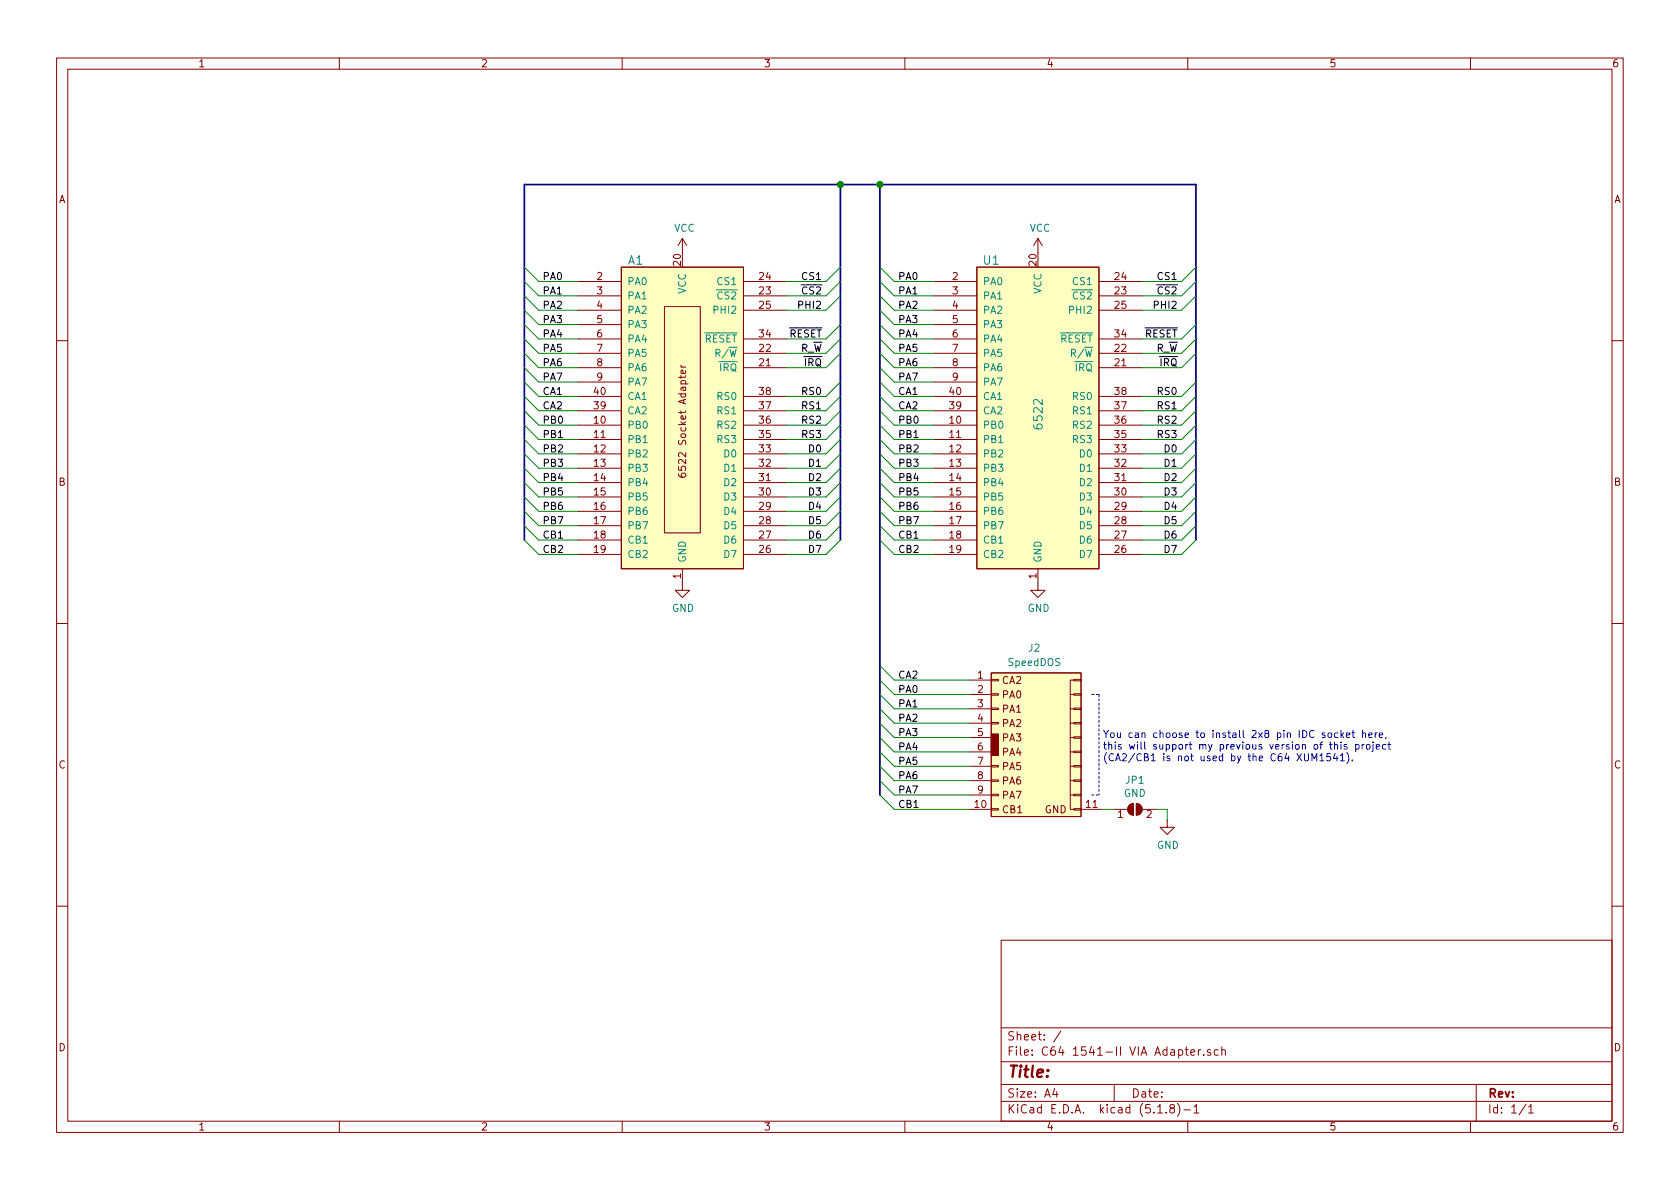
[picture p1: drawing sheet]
<svg xmlns="http://www.w3.org/2000/svg" width="297mm" height="210mm" viewBox="0 0 297 210" stroke-linecap="round" stroke-linejoin="round" font-family="sans-serif">
<g fill="none" stroke="#840000" stroke-width=".18">
<path d="M10 10.3h277v189.9h-277zM12 12.2h273v186.1h-273zM60 10.3v1.9M110 10.3v1.9M160 10.3v1.9M210 10.3v1.9M260 10.3v1.9M102.2 49.8h7.7M102.2 52.3h7.7M102.2 54.9h7.7M102.2 59.9h7.7M102.2 57.4h7.7"/>
<path d="M109.9 47.2h21.5v53.4h-21.5zM117.5 54.2h6.3v40h-6.3zM120.6 42.2l-.7 1.2M120.6 42.2v2.5M120.6 42.2l.8 1.2M131.4 49.8h7.7M131.4 52.3h7.7M131.4 54.9h7.7M131.4 59.9h7.7M165.1 49.8h7.6M165.1 52.3h7.6M165.1 54.9h7.6"/>
<path d="M165.1 59.9h7.6M165.1 57.4h7.6M172.7 47.2h21.6v53.4h-21.6zM183.5 42.2l-.7 1.2M183.5 42.2v2.5M183.5 42.2l.8 1.2M194.3 49.8h7.6M194.3 52.3h7.6M194.3 54.9h7.6M194.3 59.9h7.6M10 60.2h2M102.2 75.2h7.7"/>
<path d="M102.2 77.7h7.7M102.2 65h7.7M102.2 62.5h7.7M102.2 72.6h7.7M102.2 70.1h7.7M102.2 67.6h7.7M120.4 64.6l.2 .3M120.4 64.9h.8M121.2 65.5v.4l-.1 .2-.7-.1v-.5h.3l.1 .6M131.4 75.2h7.7M131.4 77.7h7.7M131.4 65h7.7"/>
<path d="M131.4 62.5h7.7M131.4 72.6h7.7M131.4 70.1h7.7M165.1 75.2h7.6M165.1 77.7h7.6M165.1 65h7.6M165.1 62.5h7.6M165.1 72.6h7.6M165.1 70.1h7.6M165.1 67.6h7.6M194.3 75.2h7.6M194.3 77.7h7.6"/>
<path d="M194.3 65h7.6M194.3 62.5h7.6M194.3 72.6h7.6M194.3 70.1h7.6M285 60.2h2M102.2 80.3h7.7M102.2 82.8h7.7M102.2 85.3h7.7M102.2 87.9h7.7M102.2 90.4h7.7M102.2 93h7.7M102.2 95.5h7.7"/>
<path d="M102.2 98h7.7M120 83.8v.2a.79 .79 0 0 0 1.2 .1l-.1-.4h-.5l-.2 .4 .3 .3M131.4 80.3h7.7M131.4 82.8h7.7M131.4 85.3h7.7M131.4 87.9h7.7M131.4 90.4h7.7M131.4 93h7.7M131.4 95.5h7.7M131.4 98h7.7M165.1 80.3h7.6M165.1 82.8h7.6"/>
<path d="M165.1 85.3h7.6M165.1 87.9h7.6M165.1 90.4h7.6M165.1 93h7.6M165.1 95.5h7.6M165.1 98h7.6M194.3 80.3h7.6M194.3 82.8h7.6M194.3 85.3h7.6M194.3 87.9h7.6M194.3 90.4h7.6M194.3 93h7.6"/>
<path d="M194.3 95.5h7.6M194.3 98h7.6M10 110.3h2M120.6 100.6v3.8h1.3l-1.3 1.3-1.2-1.3h1.2M131.4 100.6h.1M175.3 119h15.8v25.4h-15.8zM183.5 100.6v3.8h1.3l-1.3 1.3-1.3-1.3h1.3M194.3 100.6h.1M285 110.3h2M171.4 138h3.9M171.4 135.5h3.9M171.4 133h3.9"/>
<path d="M171.4 130.4h3.9M171.4 127.9h3.9M171.4 125.3h3.9M171.4 122.8h3.9M171.4 120.3h3.9M175.3 137.9h1.2v.3h-1.2zM175.3 135.4h1.2v.2h-1.2zM175.3 132.8h1.2v.3h-1.2zM175.3 130.3h1.2v.3h-1.2zM175.3 127.8h1.2v.2h-1.2zM175.3 125.2h1.2v.3h-1.2zM175.3 122.7h1.2v.2h-1.2z"/>
<path d="M175.3 120.1h1.2v.3h-1.2zM189.2 138h.7M189.2 135.5h.7M189.2 133h.7M189.2 130.4h.7M189.2 127.9h.7M189.2 125.3h.7M189.2 122.8h.7M189.9 137.9h1.2v.3h-1.2zM189.9 135.4h1.2v.2h-1.2zM189.9 132.8h1.2v.3h-1.2zM189.9 130.3h1.2v.3h-1.2z"/>
<path d="M189.9 127.8h1.2v.2h-1.2zM189.9 125.2h1.2v.3h-1.2zM189.9 122.7h1.2v.2h-1.2zM189.9 120.1h1.2v.3h-1.2zM189.9 120.3h-.7v22.8h.7M171.4 143.1h3.9M171.4 140.6h3.9M175.3 143h1.2v.3h-1.2zM175.3 140.5h1.2v.2h-1.2zM189.2 140.6h.7M189.9 143h1.2v.3h-1.2zM189.9 140.5h1.2v.2h-1.2z"/>
<path d="M191.1 143.1h3.8M196.8 143.1h2.6M199.6 142.5l.5-.3 .3-.1v2a1.03 1.03 0 0 1-.9-.6 1.03 1.03 0 0 1 .1-1zM200.9 142.1a1.02 1.02 0 0 1 1 1 1.02 1.02 0 0 1-1 1zM201.9 143.1h2.6M206.4 145v1.3h1.2l-1.2 1.3-1.3-1.3h1.3M10 160.2h2M177 166.3h108v32h-108zM285 160.2h2M60 198.3v1.9M110 198.3v1.9M160 198.3v1.9"/>
<path d="M177 194.8h108M177 191.8h108M177 187.8h108M177 181.8h108M186.5 192.5l-.4 1h1M186.8 193v1M187.6 182.3l-1.3 2M197 191.8v3M204.7 196.8h.8M206.2 196.7v.1M207.1 196l-.3-.3 .2-.3a.48 .48 0 0 1 .6 .1l-.1 .4a.52 .52 0 0 0-.6 .2 .52 .52 0 0 0 .1 .6l.4 .1 .2-.1 .1-.4-.3-.3M208.2 195.1a1.71 1.71 0 0 1 0 2.3"/>
<path d="M209.3 196.3h1.2M209.5 185.6h.6M209.8 185.1v1.3l.3 .2M210 198.3v1.9M210.5 186.1l.8-.1-.1-.3-.5-.1-.2 .2 .1 .7h.6M211.1 195.8l.4-.5v1.5M211.1 196.8h.9M211.9 185.6v1M212.3 185.6l-.4 .3M212.8 186.5v.1M214 185.7l-.3-.1-.2 .2v.2l.5 .2v.3h-.5M215.4 185.7l-.4-.1-.3 .3 .1 .6h.6"/>
<path d="M216 185.7l.3-.1 .3 .1 .1 .9M216 185.1v1.5M260 198.3v1.9M261 191.8v6.5M269.8 195.2l-1.2 2M270.3 195.8l.4-.5v1.5M270.3 196.8h.8"/>
</g>
<g fill="#840000" stroke="#840000" stroke-width=".18">
<path d="M199.6 142.5l.5-.3 .3-.1v2a1.03 1.03 0 0 1-.9-.6 1.03 1.03 0 0 1 .1-1z"/>
<path d="M200.9 142.1a1.02 1.02 0 0 1 1 1 1.02 1.02 0 0 1-1 1z"/>
<path d="M175.3 129.8h1.2v3.8h-1.2z"/>
</g>
<g fill="#ffffc2" stroke="#ffffc2" stroke-width=".18">
<path d="M175.3 119h15.8v25.4h-15.8z"/>
<path d="M172.7 47.2h21.6v53.4h-21.6z"/>
<path d="M109.9 47.2h21.5v53.4h-21.5z"/>
</g>
<path d="M193 122.8h1.3M194.3 122.8v17.8M193 140.6h1.3" fill="none" stroke="#0000c2" stroke-width=".18" stroke-dasharray=".4 .4"/>
<path d="M148.6 32.6v62.9M155.6 32.6v108M92.7 95.5v-62.9h118.8v62.9" fill="none" stroke="#000084" stroke-width=".3"/>
<g fill="none" stroke="#008400" stroke-width=".18">
<path d="M92.7 59.9l2.5 2.6h7M92.7 57.4l2.5 2.5h7M92.7 54.9l2.5 2.5h7M92.7 52.3l2.5 2.6h7M92.7 49.8l2.5 2.5h7M92.7 47.2l2.5 2.6h7M148.6 59.9l-2.6 2.6h-6.9M148.6 57.4l-2.6 2.5h-6.9M148.6 52.3l-2.6 2.6h-6.9M148.6 49.8l-2.6 2.5h-6.9M148.6 47.2l-2.6 2.6h-6.9M155.6 59.9l2.5 2.6h7"/>
<path d="M155.6 57.4l2.5 2.5h7M155.6 54.9l2.5 2.5h7M155.6 52.3l2.5 2.6h7M155.6 49.8l2.5 2.5h7M155.6 47.2l2.5 2.6h7M211.5 59.9l-2.6 2.6h-7M211.5 57.4l-2.6 2.5h-7M211.5 52.3l-2.6 2.6h-7M211.5 49.8l-2.6 2.5h-7M211.5 47.2l-2.6 2.6h-7M92.7 67.6l2.5 2.5h7M92.7 77.7l2.5 2.6h7"/>
<path d="M92.7 75.2l2.5 2.5h7M92.7 72.6l2.5 2.6h7M92.7 65l2.5 2.6h7M92.7 62.5l2.5 2.5h7M92.7 70.1l2.5 2.5h7M148.6 67.6l-2.6 2.5h-6.9M148.6 77.7l-2.6 2.6h-6.9M148.6 75.2l-2.6 2.5h-6.9M148.6 72.6l-2.6 2.6h-6.9M148.6 62.5l-2.6 2.5h-6.9M148.6 70.1l-2.6 2.5h-6.9M155.6 67.6l2.5 2.5h7"/>
<path d="M155.6 77.7l2.5 2.6h7M155.6 75.2l2.5 2.5h7M155.6 72.6l2.5 2.6h7M155.6 65l2.5 2.6h7M155.6 62.5l2.5 2.5h7M155.6 70.1l2.5 2.5h7M211.5 67.6l-2.6 2.5h-7M211.5 77.7l-2.6 2.6h-7M211.5 75.2l-2.6 2.5h-7M211.5 72.6l-2.6 2.6h-7M211.5 62.5l-2.6 2.5h-7M211.5 70.1l-2.6 2.5h-7"/>
<path d="M92.7 80.3l2.5 2.5h7M92.7 82.8l2.5 2.5h7M92.7 85.3l2.5 2.6h7M92.7 87.9l2.5 2.5h7M92.7 90.4l2.5 2.6h7M92.7 93l2.5 2.5h7M92.7 95.5l2.5 2.5h7M148.6 80.3l-2.6 2.5h-6.9M148.6 82.8l-2.6 2.5h-6.9M148.6 85.3l-2.6 2.6h-6.9M148.6 87.9l-2.6 2.5h-6.9M148.6 90.4l-2.6 2.6h-6.9"/>
<path d="M148.6 93l-2.6 2.5h-6.9M148.6 95.5l-2.6 2.5h-6.9M155.6 80.3l2.5 2.5h7M155.6 82.8l2.5 2.5h7M155.6 85.3l2.5 2.6h7M155.6 87.9l2.5 2.5h7M155.6 90.4l2.5 2.6h7M155.6 93l2.5 2.5h7M155.6 95.5l2.5 2.5h7M211.5 80.3l-2.6 2.5h-7M211.5 82.8l-2.6 2.5h-7M211.5 85.3l-2.6 2.6h-7"/>
<path d="M211.5 87.9l-2.6 2.5h-7M211.5 90.4l-2.6 2.6h-7M211.5 93l-2.6 2.5h-7M211.5 95.5l-2.6 2.5h-7M155.6 117.7l2.5 2.6h13.3M155.6 135.5l2.5 2.5h13.3M155.6 133l2.5 2.5h13.3M155.6 130.4l2.5 2.6h13.3M155.6 127.9l2.5 2.5h13.3M155.6 125.3l2.5 2.6h13.3M155.6 138l2.5 2.6h13.3M155.6 122.8l2.5 2.5h13.3"/>
<path d="M155.6 120.3l2.5 2.5h13.3M155.6 140.6l2.5 2.5h13.3M194.9 143.1h1.9M204.5 143.1h1.9v1.9"/>
</g>
<g fill="none" stroke="#0000c2" stroke-width=".18">
<path d="M230.6 133.3v1l.3 .2h.3l.1-.2v-1M232 134.5v-1.2l.4 .9 .4-.9v1.2M233.3 133.6l.4-.3v1.2M233.3 134.5h.8M234.9 129.6h.3l.2 .1v.7h-.3l-.3-.2zM235.1 131.6h.4M235.2 131.2v1.1l.3 .2M235.2 133.3h-.6v.6l.1-.1 .5 .1v.5l-.1 .1-.5-.1M235.9 131.8l.2-.2 .3 .1 .1 .8M235.9 131.2v1.3M236.1 133.2l-.3 .9h.8M236.4 133.7v.8"/>
<path d="M236.6 129.6h-.4l-.3 .2 .2 .6h.5M237 133.6l.3-.3v1.2M237 134.5h.7M237.1 131.2v.1M237.1 129.2v1.2M237.1 131.6v.9M237.2 129.9l.4 .5M237.6 129.6l-.5 .5M238.1 130l.6-.1-.1-.3h-.3l-.2 .2v.6h.5M238.1 131.7l-.3-.1-.2 .2 .1 .2 .4 .1v.3h-.5M238.1 133.1a1.47 1.47 0 0 1 0 1.9M239 129.6h.5"/>
<path d="M239.1 134.4v.1M239.2 129.2v1l.3 .2M239.7 131.7l.4-.1 .2 .3-.1 .5h-.5M239.7 131.6v1.3M240.8 131.6v.9M240.9 129.7l.2-.1h.3l.1 .8M240.9 129.2v1.2M241.2 131.6l-.4 .3M241.7 131.7l.3-.1 .2 .3v.4l-.2 .2-.3-.1-.1-.1zM242 130l.6-.1-.1-.3h-.3l-.2 .2 .1 .6h.4M242.8 131.6v1.1l-.3 .2M242.8 131.2v.1"/>
<path d="M243.2 129.6v.8M243.3 132l.6-.1v-.2l-.4-.1-.2 .2 .1 .6h.5M243.5 129.6l-.3 .2M243.9 130l.6-.1-.1-.3h-.4l-.1 .2v.6h.5M245 131.7l-.3-.1-.3 .3 .2 .5h.4M245.1 130.4l-.1 .2M245.4 131.6h.5M245.6 131.2v1.1l.3 .2"/>
</g>
<g fill="#008400" stroke="#008400" stroke-width=".25">
<circle cx="148.6" cy="32.6" r=".51"/>
<circle cx="155.6" cy="32.6" r=".51"/>
</g>
<text font-size="2.8" fill="#840000" x="178" y="190.5">Title:</text>
<g font-size="2.1" fill="#008484">
<text x="111" y="46.8">A1</text>
<text x="173.9" y="46.8">U1</text>
<text x="184.4" y="75.6" transform="rotate(-90 184.4 75.6)">6522</text>
</g>
<g font-size="2.1" fill="#840000">
<text x="178" y="184">Sheet: /</text>
<text x="178" y="186.7">File: C64 1541-II VIA Adapter.sch</text>
<text x="178" y="196.9">KiCad E.D.A. kicad (5.1.8)-1</text>
<text x="178" y="194.1">Size: A4</text>
<text x="200" y="194.1">Date:</text>
<text x="263" y="194.1">Rev:</text>
<text x="263" y="196.9">Id: 1/1</text>
</g>
<g font-size="1.8" fill="#840000">
<text x="35" y="11.9">1</text>
<text x="85" y="11.9">2</text>
<text x="135" y="11.9">3</text>
<text x="185" y="11.9">4</text>
<text x="235" y="11.9">5</text>
<text x="285" y="11.9">6</text>
<text x="10.4" y="35.9">A</text>
<text x="285.4" y="35.9">A</text>
<text x="120.4" y="46.9" transform="rotate(-90 120.4 46.9)">20</text>
<text x="183.3" y="46.9" transform="rotate(-90 183.3 46.9)">20</text>
<text x="105.6" y="49.5">2</text>
<text x="105.6" y="52.1">3</text>
<text x="134.3" y="52.1">23</text>
<text x="134.3" y="49.5">24</text>
<text x="168.4" y="49.5">2</text>
<text x="168.4" y="52.1">3</text>
<text x="197.2" y="52.1">23</text>
<text x="197.2" y="49.5">24</text>
<text x="105.6" y="54.6">4</text>
<text x="105.6" y="57.1">5</text>
<text x="105.6" y="59.7">6</text>
<text x="134.3" y="54.6">25</text>
<text x="134.3" y="59.7">34</text>
<text x="168.4" y="54.6">4</text>
<text x="168.4" y="57.1">5</text>
<text x="168.4" y="59.7">6</text>
<text x="197.2" y="54.6">25</text>
<text x="197.2" y="59.7">34</text>
<text x="105.6" y="62.2">7</text>
<text x="105.6" y="64.8">8</text>
<text x="134.3" y="64.8">21</text>
<text x="134.3" y="62.2">22</text>
<text x="168.4" y="62.2">7</text>
<text x="168.4" y="64.8">8</text>
<text x="197.2" y="64.8">21</text>
<text x="197.2" y="62.2">22</text>
<text x="105.1" y="69.8">40</text>
<text x="105.6" y="67.3">9</text>
<text x="134.3" y="69.8">38</text>
<text x="167.9" y="69.8">40</text>
<text x="168.4" y="67.3">9</text>
<text x="197.2" y="69.8">38</text>
<text x="105.1" y="74.9">10</text>
<text x="105.1" y="77.5">11</text>
<text x="105.1" y="72.4">39</text>
<text x="134.3" y="77.5">35</text>
<text x="134.3" y="74.9">36</text>
<text x="134.3" y="72.4">37</text>
<text x="167.9" y="74.9">10</text>
<text x="167.9" y="77.5">11</text>
<text x="167.9" y="72.4">39</text>
<text x="197.2" y="77.5">35</text>
<text x="197.2" y="74.9">36</text>
<text x="197.2" y="72.4">37</text>
<text x="105.1" y="80">12</text>
<text x="105.1" y="82.5">13</text>
<text x="121.3" y="83.2" transform="rotate(-90 121.3 83.2)">6522 Socket Adapter</text>
<text x="134.3" y="82.5">32</text>
<text x="134.3" y="80">33</text>
<text x="167.9" y="80">12</text>
<text x="167.9" y="82.5">13</text>
<text x="197.2" y="82.5">32</text>
<text x="197.2" y="80">33</text>
<text x="10.4" y="85.9">B</text>
<text x="105.1" y="85.1">14</text>
<text x="105.1" y="87.6">15</text>
<text x="134.3" y="87.6">30</text>
<text x="134.3" y="85.1">31</text>
<text x="167.9" y="85.1">14</text>
<text x="167.9" y="87.6">15</text>
<text x="197.2" y="87.6">30</text>
<text x="197.2" y="85.1">31</text>
<text x="285.4" y="85.9">B</text>
<text x="105.1" y="90.2">16</text>
<text x="105.1" y="92.7">17</text>
<text x="105.1" y="95.2">18</text>
<text x="134.3" y="95.2">27</text>
<text x="134.3" y="92.7">28</text>
<text x="134.3" y="90.2">29</text>
<text x="167.9" y="90.2">16</text>
<text x="167.9" y="92.7">17</text>
<text x="167.9" y="95.2">18</text>
<text x="197.2" y="95.2">27</text>
<text x="197.2" y="92.7">28</text>
<text x="197.2" y="90.2">29</text>
<text x="105.1" y="97.8">19</text>
<text x="134.3" y="97.8">26</text>
<text x="167.9" y="97.8">19</text>
<text x="197.2" y="97.8">26</text>
<text x="120.4" y="102.3" transform="rotate(-90 120.4 102.3)">1</text>
<text x="183.3" y="102.3" transform="rotate(-90 183.3 102.3)">1</text>
<text x="172.9" y="120">1</text>
<text x="172.9" y="122.5">2</text>
<text x="172.9" y="125.1">3</text>
<text x="177.2" y="120.9">CA2</text>
<text x="177.2" y="123.5">PA0</text>
<text x="172.9" y="127.6">4</text>
<text x="172.9" y="130.2">5</text>
<text x="177.2" y="126">PA1</text>
<text x="177.2" y="128.6">PA2</text>
<text x="177.2" y="131.1">PA3</text>
<text x="10.4" y="135.9">C</text>
<text x="172.9" y="132.7">6</text>
<text x="172.9" y="135.2">7</text>
<text x="172.9" y="137.8">8</text>
<text x="177.2" y="133.6">PA4</text>
<text x="177.2" y="136.2">PA5</text>
<text x="285.4" y="135.9">C</text>
<text x="172.4" y="142.9">10</text>
<text x="172.9" y="140.3">9</text>
<text x="177.2" y="138.7">PA6</text>
<text x="177.2" y="141.3">PA7</text>
<text x="177.3" y="143.8">CB1</text>
<text x="184.7" y="143.8">GND</text>
<text x="192.1" y="142.9">11</text>
<text x="197.6" y="144.6">1</text>
<text x="202.7" y="144.6">2</text>
<text x="10.4" y="185.9">D</text>
<text x="285.4" y="185.9">D</text>
<text x="35" y="199.9">1</text>
<text x="85" y="199.9">2</text>
<text x="135" y="199.9">3</text>
<text x="185" y="199.9">4</text>
<text x="235" y="199.9">5</text>
<text x="285" y="199.9">6</text>
</g>
<g font-size="1.8" fill="#008484">
<text x="119.2" y="41">VCC</text>
<text x="182" y="41">VCC</text>
<text x="110.9" y="50.4">PA0</text>
<text x="110.9" y="53">PA1</text>
<text x="121.3" y="52" transform="rotate(-90 121.3 52)">VCC</text>
<text x="127" y="53">CS2</text>
<text x="127" y="50.4">CS1</text>
<text x="173.7" y="50.4">PA0</text>
<text x="173.7" y="53">PA1</text>
<text x="184.1" y="52" transform="rotate(-90 184.1 52)">VCC</text>
<text x="189.9" y="53">CS2</text>
<text x="189.9" y="50.4">CS1</text>
<text x="110.9" y="55.5">PA2</text>
<text x="110.9" y="58">PA3</text>
<text x="126.5" y="55.5">PHI2</text>
<text x="173.7" y="55.5">PA2</text>
<text x="173.7" y="58">PA3</text>
<text x="189.4" y="55.5">PHI2</text>
<text x="110.9" y="60.6">PA4</text>
<text x="110.9" y="63.1">PA5</text>
<text x="110.9" y="65.7">PA6</text>
<text x="124.5" y="60.6">RESET</text>
<text x="127" y="63.1">R/W</text>
<text x="127.3" y="65.7">IRQ</text>
<text x="173.7" y="60.6">PA4</text>
<text x="173.7" y="63.1">PA5</text>
<text x="173.7" y="65.7">PA6</text>
<text x="187.4" y="60.6">RESET</text>
<text x="189.9" y="63.1">R/W</text>
<text x="190.1" y="65.7">IRQ</text>
<text x="110.9" y="70.7">CA1</text>
<text x="110.9" y="68.2">PA7</text>
<text x="127" y="70.7">RS0</text>
<text x="173.7" y="70.7">CA1</text>
<text x="173.7" y="68.2">PA7</text>
<text x="189.9" y="70.7">RS0</text>
<text x="110.9" y="75.8">PB0</text>
<text x="110.9" y="73.3">CA2</text>
<text x="127" y="75.8">RS2</text>
<text x="127" y="73.3">RS1</text>
<text x="173.7" y="75.8">PB0</text>
<text x="173.7" y="73.3">CA2</text>
<text x="189.9" y="75.8">RS2</text>
<text x="189.9" y="73.3">RS1</text>
<text x="110.9" y="78.4">PB1</text>
<text x="110.9" y="80.9">PB2</text>
<text x="110.9" y="83.4">PB3</text>
<text x="127" y="78.4">RS3</text>
<text x="128.2" y="83.4">D1</text>
<text x="128.2" y="80.9">D0</text>
<text x="173.7" y="78.4">PB1</text>
<text x="173.7" y="80.9">PB2</text>
<text x="173.7" y="83.4">PB3</text>
<text x="189.9" y="78.4">RS3</text>
<text x="191" y="83.4">D1</text>
<text x="191" y="80.9">D0</text>
<text x="110.9" y="86">PB4</text>
<text x="110.9" y="88.5">PB5</text>
<text x="128.2" y="88.5">D3</text>
<text x="128.2" y="86">D2</text>
<text x="173.7" y="86">PB4</text>
<text x="173.7" y="88.5">PB5</text>
<text x="191" y="88.5">D3</text>
<text x="191" y="86">D2</text>
<text x="110.9" y="91.1">PB6</text>
<text x="110.9" y="93.6">PB7</text>
<text x="128.2" y="93.6">D5</text>
<text x="128.2" y="91.1">D4</text>
<text x="173.7" y="91.1">PB6</text>
<text x="173.7" y="93.6">PB7</text>
<text x="191" y="93.6">D5</text>
<text x="191" y="91.1">D4</text>
<text x="110.9" y="96.1">CB1</text>
<text x="110.9" y="98.7">CB2</text>
<text x="121.3" y="99.6" transform="rotate(-90 121.3 99.6)">GND</text>
<text x="128.2" y="98.7">D7</text>
<text x="128.2" y="96.1">D6</text>
<text x="173.7" y="96.1">CB1</text>
<text x="173.7" y="98.7">CB2</text>
<text x="184.1" y="99.6" transform="rotate(-90 184.1 99.6)">GND</text>
<text x="191" y="98.7">D7</text>
<text x="191" y="96.1">D6</text>
<text x="118.8" y="108.2">GND</text>
<text x="181.7" y="108.2">GND</text>
<text x="178.3" y="117.8">SpeedDOS</text>
<text x="181.9" y="115.2">J2</text>
<text x="198.7" y="140.9">GND</text>
<text x="199.1" y="138.6">JP1</text>
<text x="204.5" y="150.1">GND</text>
</g>
<g font-size="1.8">
<text x="95.9" y="52.1">PA1</text>
<text x="95.9" y="49.5">PA0</text>
<text x="142" y="52.1">CS2</text>
<text x="142" y="49.5">CS1</text>
<text x="158.7" y="52.1">PA1</text>
<text x="158.7" y="49.5">PA0</text>
<text x="204.9" y="49.5">CS1</text>
<text x="204.9" y="52.1">CS2</text>
<text x="95.9" y="59.7">PA4</text>
<text x="95.9" y="57.1">PA3</text>
<text x="95.9" y="54.6">PA2</text>
<text x="139.5" y="59.7">RESET</text>
<text x="141.5" y="54.6">PHI2</text>
<text x="158.7" y="54.6">PA2</text>
<text x="158.7" y="57.1">PA3</text>
<text x="158.7" y="59.7">PA4</text>
<text x="202.4" y="59.7">RESET</text>
<text x="204.3" y="54.6">PHI2</text>
<text x="95.9" y="64.8">PA6</text>
<text x="95.9" y="62.2">PA5</text>
<text x="141.5" y="62.2">R_W</text>
<text x="142.3" y="64.8">IRQ</text>
<text x="158.7" y="62.2">PA5</text>
<text x="158.7" y="64.8">PA6</text>
<text x="204.3" y="62.2">R_W</text>
<text x="205.1" y="64.8">IRQ</text>
<text x="95.9" y="67.3">PA7</text>
<text x="95.9" y="69.8">CA1</text>
<text x="142" y="69.8">RS0</text>
<text x="158.7" y="67.3">PA7</text>
<text x="158.7" y="69.8">CA1</text>
<text x="204.9" y="69.8">RS0</text>
<text x="95.9" y="72.4">CA2</text>
<text x="95.9" y="77.5">PB1</text>
<text x="95.9" y="74.9">PB0</text>
<text x="142" y="77.5">RS3</text>
<text x="142" y="74.9">RS2</text>
<text x="142" y="72.4">RS1</text>
<text x="158.7" y="72.4">CA2</text>
<text x="158.7" y="77.5">PB1</text>
<text x="158.7" y="74.9">PB0</text>
<text x="204.9" y="77.5">RS3</text>
<text x="204.9" y="74.9">RS2</text>
<text x="204.9" y="72.4">RS1</text>
<text x="95.9" y="82.5">PB3</text>
<text x="95.9" y="80">PB2</text>
<text x="143.2" y="82.5">D1</text>
<text x="143.2" y="80">D0</text>
<text x="158.7" y="82.5">PB3</text>
<text x="158.7" y="80">PB2</text>
<text x="206" y="82.5">D1</text>
<text x="206" y="80">D0</text>
<text x="95.9" y="87.6">PB5</text>
<text x="95.9" y="85.1">PB4</text>
<text x="143.2" y="87.6">D3</text>
<text x="143.2" y="85.1">D2</text>
<text x="158.7" y="87.6">PB5</text>
<text x="158.7" y="85.1">PB4</text>
<text x="206" y="87.6">D3</text>
<text x="206" y="85.1">D2</text>
<text x="95.9" y="95.2">CB1</text>
<text x="95.9" y="92.7">PB7</text>
<text x="95.9" y="90.2">PB6</text>
<text x="143.2" y="95.2">D6</text>
<text x="143.2" y="92.7">D5</text>
<text x="143.2" y="90.2">D4</text>
<text x="158.7" y="92.7">PB7</text>
<text x="158.7" y="90.2">PB6</text>
<text x="158.7" y="95.2">CB1</text>
<text x="206" y="90.2">D4</text>
<text x="206" y="95.2">D6</text>
<text x="206" y="92.7">D5</text>
<text x="95.9" y="97.8">CB2</text>
<text x="143.2" y="97.8">D7</text>
<text x="158.7" y="97.8">CB2</text>
<text x="206" y="97.8">D7</text>
<text x="158.7" y="122.5">PA0</text>
<text x="158.7" y="125.1">PA1</text>
<text x="158.7" y="120">CA2</text>
<text x="158.7" y="127.6">PA2</text>
<text x="158.7" y="130.2">PA3</text>
<text x="158.7" y="132.7">PA4</text>
<text x="158.7" y="135.2">PA5</text>
<text x="158.7" y="137.8">PA6</text>
<text x="158.7" y="140.3">PA7</text>
<text x="158.7" y="142.9">CB1</text>
</g>
<g font-size="1.8" fill="#0000c2">
<text x="194.9" y="130.5">You can choose to install 2x8 pin IDC socket here,</text>
<text x="194.9" y="132.6">this will support my previous version of this project</text>
<text x="194.9" y="134.6">(CA2/CB1 is not used by the C64 XUM1541).</text>
</g>
</svg>
